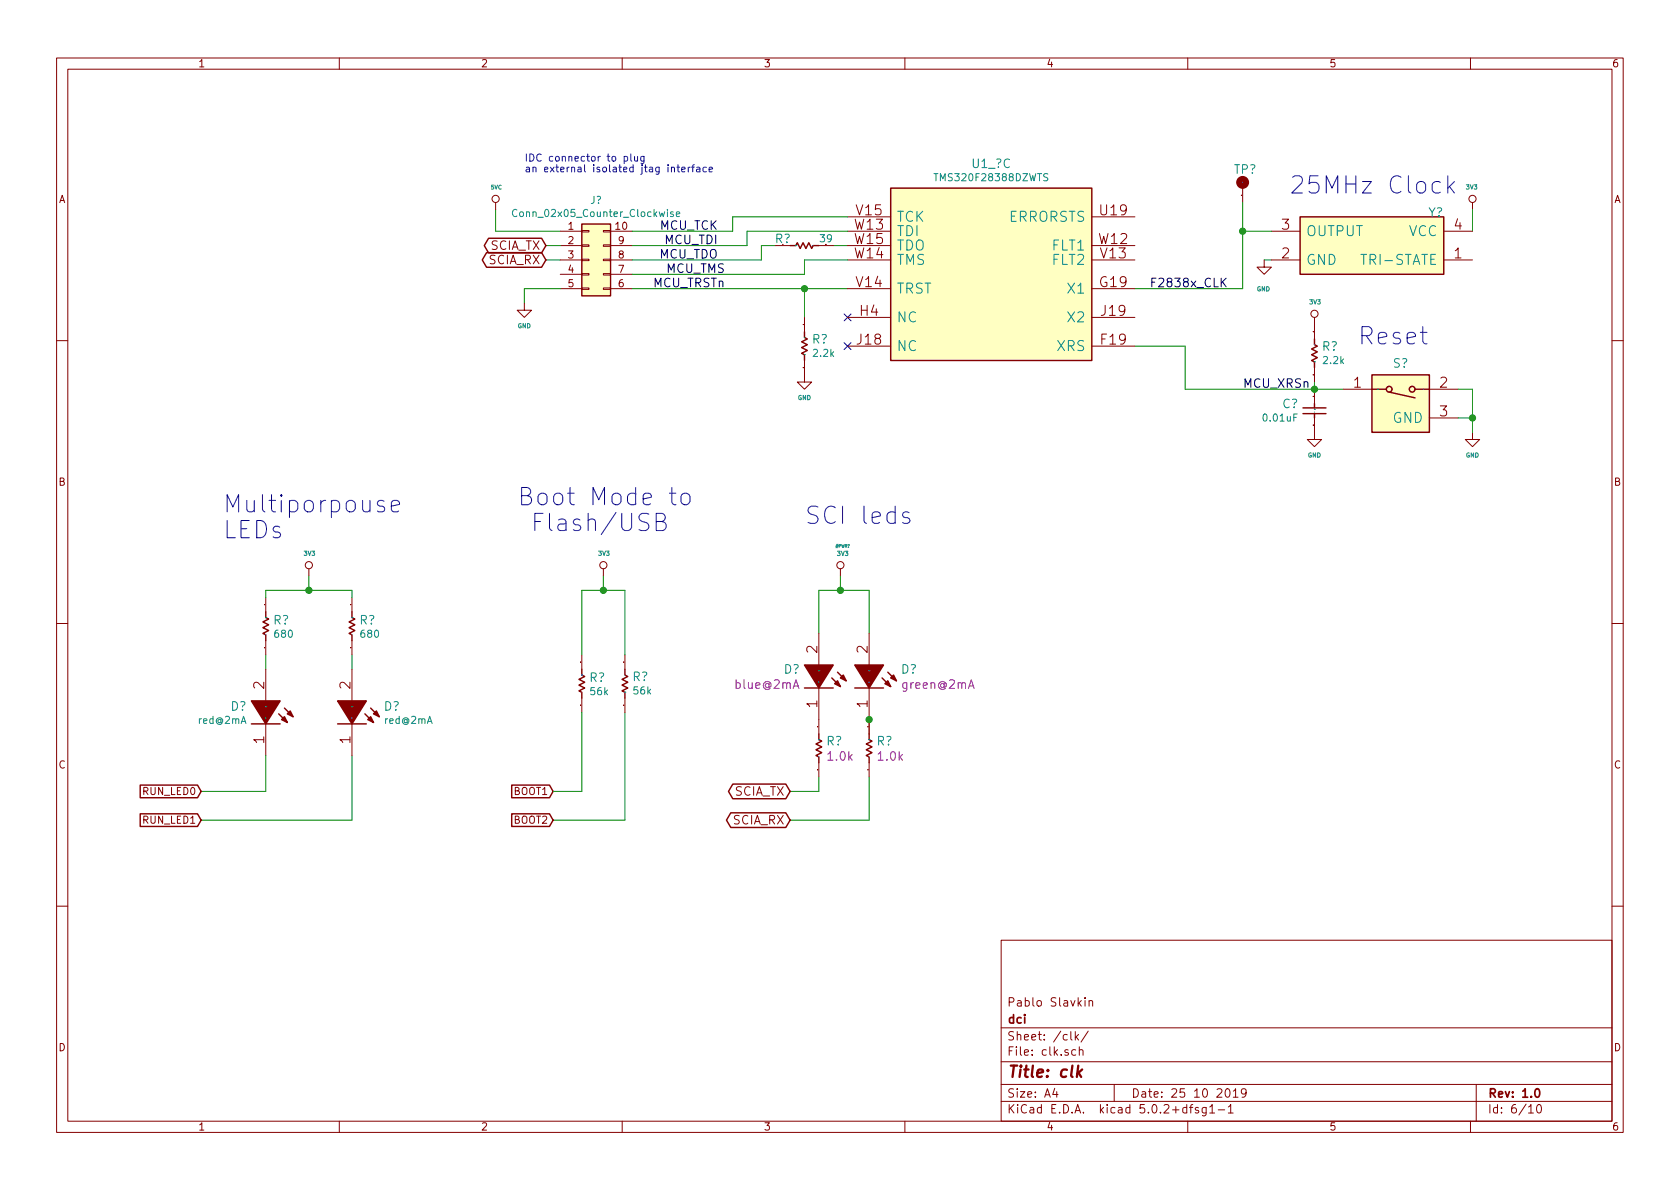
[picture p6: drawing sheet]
<svg xmlns="http://www.w3.org/2000/svg" width="297mm" height="210mm" viewBox="0 0 297 210" stroke-linecap="round" stroke-linejoin="round" font-family="sans-serif">
<g fill="none" stroke="#840000" stroke-width=".18">
<path d="M10 10.3h277v189.9h-277zM12 12.2h273v186.1h-273zM60 10.3v1.9M110 10.3v1.9M160 10.3v1.9M210 10.3v1.9M260 10.3v1.9M87.6 35.8v1.3M149.9 38.3h7.6M193 38.3h7.7M219.5 34.5h.1M219.7 33.3v2.5"/>
<path d="M260.3 35.8v1.3M92.7 53.6v1.3h1.3l-1.3 1.2-1.3-1.2h1.3M99.1 46h3.8M99.1 40.9h3.8M99.1 51h3.8M99.1 43.4h3.8M99.1 48.5h3.8M102.9 50.9h1.2v.3h-1.2zM102.9 48.4h1.2v.2h-1.2zM102.9 45.8h1.2v.3h-1.2zM102.9 43.3h1.2v.3h-1.2zM102.9 40.8h1.2v.2h-1.2z"/>
<path d="M106.7 50.9h1.2v.3h-1.2zM106.7 48.4h1.2v.2h-1.2zM106.7 45.8h1.2v.3h-1.2zM106.7 43.3h1.2v.3h-1.2zM106.7 40.8h1.2v.2h-1.2zM107.9 46h3.9M107.9 40.9h3.9M107.9 51h3.9M107.9 43.4h3.9M107.9 48.5h3.9M142 57.4h.1M142.2 56.1v2.6"/>
<path d="M149.9 46h7.6M149.9 40.9h7.6M149.9 51h7.6M149.9 56.1h7.6M149.9 43.4h7.6M193 46h7.7M193 51h7.7M193 56.1h7.7M193 43.4h7.7M223.5 46v1.2h-1.3l1.3 1.3 1.3-1.3h-1.3M224.8 46h5.1M224.8 40.9h5.1"/>
<path d="M232.2 58.7h.1M232.4 56.1v3.8M255.3 46h5M255.3 40.9h5M10 60.2h2M142 65h.1M142.2 63.7v3.9h1.3l-1.3 1.2-1.2-1.2h1.2M149.9 61.2h7.6M193 61.2h7.7M232.2 66.3h.1M232.2 70.1h.1M232.2 75.2h.1"/>
<path d="M232.4 73.9v3.8h1.3l-1.3 1.3-1.3-1.3h1.3M232.4 65v2.6M232.4 68.8v2.6M237.5 68.8h5.1M252.7 68.8h5.1M252.7 73.9h5.1M260.3 76.4v1.3h1.3l-1.3 1.3-1.2-1.3h1.2M285 60.2h2M10 110.3h2M46.8 114.5h.1M46.8 106.9h.1M47 105.7v2.5"/>
<path d="M47 113.3v2.5M47 118.4v5.5M54.6 100.6v1.2M62 114.5h.1M62 106.9h.1M62.2 105.7v2.5M62.2 113.3v2.5M62.2 118.4v5.5M102.7 117.1h.1M102.9 115.8v2.6M106.7 100.6v1.2M110.3 117.1h.1"/>
<path d="M110.5 115.8v2.6M144.8 112v5.6M148.6 100.6v1.2M153.7 112v5.6M285 110.3h2M47 128v5.6M62.2 128v5.6M102.7 124.7h.1M102.9 123.4v2.6M110.3 124.7h.1M110.5 123.4v2.6M144.6 128.5h.1"/>
<path d="M144.6 136.1h.1M144.8 121.7v8.1M144.8 134.9v2.5M153.5 128.5h.1M153.5 136.1h.1M153.7 121.7v8.1M153.7 134.9v2.5M10 160.2h2M177 166.3h108v32h-108zM191.8 176.4v.2M191.8 176.9v1M192.6 177.1l.2-.2 .3 .1 .1 .9"/>
<path d="M192.6 176.9v1M285 160.2h2M60 198.3v1.9M110 198.3v1.9M160 198.3v1.9M177 194.8h108M177 191.8h108M177 187.8h108M177 181.8h108M186.5 192.5l-.4 1h1M186.8 193v1M189.3 182.4v1.3l.3 .2"/>
<path d="M190.1 182.4v1.5M190.2 185.7l-.4-.1-.3 .3 .1 .6 .2 .1 .4-.1M190.3 183.4l.4 .5M190.7 182.9l-.6 .6M190.8 185.7h.1a.37 .37 0 0 1 .6 .1v.8M190.8 185.1v1.5M192.4 182.3l-1.3 2M197 191.8v3M210 198.3v1.9M210.3 195.8h.6M210.9 195.3l-.4 .2v1.3M211.9 195.9l-.4-.1-.2 .2 .1 .3 .5 .1v.3h-.6"/>
<path d="M213.3 195.8v1.2l-.3 .3h-.4M213.3 195.9l-.5-.1-.3 .3 .1 .6 .2 .1 .5-.1M213.9 195.8l.4-.5v1.5M213.9 196.8h.9M215.4 196.3h1.1M216.8 192.7l.2-.2a.81 .81 0 0 1 .6 .6 .81 .81 0 0 1-.3 .8l-.2 .1a.79 .79 0 0 1-.3-1.3zM217.2 195.8l.4-.5v1.5M217.2 196.8h.8M218.1 193l.4-.5v1.5M218.1 194h.8M220.3 193.2v.1a.48 .48 0 0 1-.7 .1l-.1-.2 .1-.6a.48 .48 0 0 1 .7 .1 1.27 1.27 0 0 1-.3 1.2l-.4 .1M260 198.3v1.9"/>
<path d="M261 191.8v6.5M270.3 195.8l.4-.5v1.5M270.3 196.8h.8M271.8 195.5l.4-.2a.94 .94 0 0 1 0 1.5 .79 .79 0 0 1-.4-1.3z"/>
<circle cx="87.6" cy="35.2" r=".63"/>
<circle cx="260.3" cy="35.2" r=".63"/>
<circle cx="232.4" cy="55.5" r=".63"/>
<circle cx="54.6" cy="99.9" r=".63"/>
<circle cx="106.7" cy="99.9" r=".63"/>
<circle cx="148.6" cy="99.9" r=".63"/>
</g>
<path d="M271.5 192.7l.2-.2a.81 .81 0 0 1 .6 .6 .81 .81 0 0 1-.3 .8l-.1 .1a.79 .79 0 0 1-.4-1.3z" fill="none" stroke="#840000" stroke-width=".3"/>
<path d="M190.7 188.4l-.3 2M190.7 189.7l.5 .7M191.3 189.1l-.8 .8" fill="none" stroke="#840000" stroke-width=".41"/>
<g fill="none" stroke="#008400" stroke-width=".18">
<path d="M87.6 37.1v3.8h11.5M149.9 38.3h-20.4v2.6h-17.7M219.7 35.8v15.2h-19M260.3 37.1v3.8M96.5 46h2.6M96.5 43.4h2.6M99.1 51h-6.4v2.6M111.8 51h38.1M137.2 43.4h-2.6v2.6h-22.8M142.2 51v5.1M147.3 43.4h2.6M149.9 46h-7.7v2.5h-30.4"/>
<path d="M149.9 40.9h-17.8v2.5h-20.3M219.7 40.9h5.1M223.5 46h1.3M200.7 61.2h8.8v7.6h28M232.4 67.6v1.2M257.8 68.8h2.5v7.6M257.8 73.9h2.5M47 105.7v-1.3h15.2v1.3M47 115.8v2.6M54.6 101.8v2.6M62.2 115.8v2.6M102.9 115.8v-11.4h7.6v11.4"/>
<path d="M106.7 101.8v2.6M144.8 112v-7.6h8.9v7.6M148.6 101.8v2.6M47 133.6v6.3h-11.4M62.2 133.6v11.4h-26.6M102.9 126v13.9h-5.1M110.5 126v19h-12.7M144.8 137.4v2.5h-5.1M153.7 137.4v7.6h-14M153.7 127.2v2.6"/>
</g>
<g fill="none" stroke="#0000c2" stroke-width=".18">
<path d="M110.4 27.7h.3l.3 .2-.2 .5h-.4M110.4 27.7v1.2M111.5 27.2v1.1l.2 .2M112.2 27.7v.7l.3 .1 .2-.1M112.7 27.7v.8M113.9 27.7l-.1 1.1-.2 .1-.3-.1M113.9 27.7h-.4l-.2 .2 .1 .5h.5M118.7 29.7l.2-.1h.3l.1 .8M119.7 29.6h.5M119.9 29.1v1.1l.3 .2M120.5 30l.6-.1v-.3h-.4l-.2 .1 .1 .6h.5M121.7 29.6v.8"/>
<path d="M122 29.6h-.2l-.1 .2M122.3 29.6h.5M122.8 29.1l-.3 .2v1.1M123.2 29.6h.5v.8M123.7 29.9h-.4l-.2 .2 .1 .2h.5M124.9 29.6h-.4l-.2 .2 .1 .5h.5M125.4 30l.6-.1-.1-.3h-.3l-.2 .1v.6h.5M228.5 31.4l.5-.3h.7a.81 .81 0 0 1 .4 1.3l-1.7 1.7h1.9M67.9 88.6l-.7-.1-.3 .1-.2 .3 .2 .5 1 .3 .1 .2-.1 .5-.3 .1h-.6l-.3-.1M69.2 89.5l1.4-.3-.1-.6-.3-.1h-.6l-.3 .1-.1 .3v1.2l.1 .3 .3 .1h.6l.3-.1M114.7 90.9l-.4-.1h-.7a.74 .74 0 0 0-.6 .7 .74 .74 0 0 0 .6 .7 1.11 1.11 0 0 1 1.1 .8 .82 .82 0 0 1-.6 .8h-.7l-.4-.1M116 92.2h1a.74 .74 0 0 0 .6-.7 .74 .74 0 0 0-.6-.7h-1v3h1.2a.81 .81 0 0 0 .6-.8 .81 .81 0 0 0-.8-.8"/>
<path d="M118.4 87.2h1.1M118.8 86.2v2.6l.1 .3 .6 .1M120.5 87.5a.85 .85 0 0 1 1.5 .3v.9a.83 .83 0 0 1-.8 .6 .83 .83 0 0 1-.8-.6v-.9zM160.7 90.7l-.2-.2h-.5l-.3 .2-.1 .3 .1 .4 1 .3 .2 .3-.2 .4-.2 .2h-.6l-.3-.2"/>
</g>
<path d="M203.7 49.9h.5M204.4 49.2h-.7v1.5" fill="none" stroke="#000" stroke-width=".18"/>
<path d="M149.3 55.5l1.2 1.2M150.5 55.5l-1.2 1.2M149.3 60.6l1.2 1.2M150.5 60.6l-1.2 1.2" fill="none" stroke="#000084" stroke-width=".18"/>
<g fill="#008400" stroke="#008400" stroke-width=".25">
<circle cx="142.2" cy="51" r=".51"/>
<circle cx="260.3" cy="73.9" r=".51"/>
<circle cx="106.7" cy="104.4" r=".51"/>
<circle cx="54.6" cy="104.4" r=".51"/>
<circle cx="232.4" cy="68.8" r=".51"/>
<circle cx="153.7" cy="127.2" r=".51"/>
<circle cx="148.6" cy="104.4" r=".51"/>
<circle cx="219.7" cy="40.9" r=".51"/>
</g>
<g fill="none" stroke="#840000" stroke-width=".25">
<path d="M102.9 39.6h5v12.7h-5zM157.5 33.3h35.5v30.4h-35.5zM229.9 38.3h25.4v10.2h-25.4zM86 44.7h9.8l.7 1.3-.7 1.3h-9.8l-.7-1.3zM86.4 42.1h9.4l.7 1.3-.7 1.3h-9.4l-.8-1.3zM139.7 43.4h1l.3-.5 .5 1 .5-1 .5 1 .5-1 .5 1 .3-.5h1M142.2 58.7v1l.5 .2-1 .5 1 .6-1 .5 1 .5-1 .5 .5 .2v1M232.4 59.9v1.1l.5 .2-1 .5 1 .5-1 .5 1 .5-1 .5 .5 .3v1M230.4 73.1h4M230.4 72.1h4M232.4 71.4v.7M232.4 73.1v.8"/>
<path d="M242.6 66.3h10.1v10.1h-10.1zM242.6 68.8h2.5M245.6 69.3l4.6 1.1M250.2 68.8h2.5M47 108.2v1l.5 .3-1 .5 1 .5-1 .5 1 .5-1 .5 .5 .3v1M62.2 108.2v1l.5 .3-1 .5 1 .5-1 .5 1 .5-1 .5 .5 .3v1M102.9 118.4v1l.5 .2-1 .5 1 .5-1 .6 1 .5-1 .5 .5 .2v1M110.5 118.4v1l.5 .2-1 .5 1 .5-1 .6 1 .5-1 .5 .5 .2v1M147.1 119.9l1.5 1.5M148.1 118.9l1.5 1.5M156 119.9l1.5 1.5M157 118.9l1.5 1.5"/>
<path d="M24.8 138.8h10.1l.7 1.1-.7 1.2h-10.1zM44.4 128h5.1M49.3 126.2l1.5 1.6M50.3 125.2l1.5 1.5M59.7 128h5.1M64.5 126.2l1.5 1.6M65.5 125.2l1.6 1.5M90.5 138.8h6.7l.6 1.1-.6 1.2h-6.7zM129.6 138.7h9.3l.8 1.2-.8 1.3h-9.3l-.8-1.3zM142.2 121.7h5.1M144.8 129.8v1l.5 .3-1 .5 1 .5-1 .5 1 .5-1 .5 .5 .3v1M151.1 121.7h5.1"/>
<path d="M153.7 129.8v1l.5 .3-1 .5 1 .5-1 .5 1 .5-1 .5 .5 .3v1M24.8 143.9h10.1l.7 1.1-.7 1.1h-10.1zM90.5 143.9h6.7l.6 1.1-.6 1.1h-6.7zM129.2 143.7h9.7l.8 1.3-.8 1.3h-9.7l-.8-1.3z"/>
<circle cx="245.6" cy="68.8" r=".5"/>
<circle cx="249.7" cy="68.8" r=".5"/>
</g>
<g fill="#840000" stroke="#840000" stroke-width=".25">
<path d="M59.7 123.9h5.1l-2.6 4.1z"/>
<path d="M66.5 125.7l.6 1-1.1-.5z"/>
<path d="M65 127.2l.5-.5 .5 1.1z"/>
<path d="M44.4 123.9h5.1l-2.5 4.1z"/>
<path d="M51.3 125.7l.5 1-1-.5z"/>
<path d="M50.3 126.7l.5 1.1-1-.6z"/>
<path d="M151.1 117.6h5.1l-2.5 4.1z"/>
<path d="M157.5 119.9l.5-.5 .5 1z"/>
<path d="M156.5 120.9l.5-.5 .5 1z"/>
<path d="M142.2 117.6h5.1l-2.5 4.1z"/>
<path d="M148.6 119.9l.5-.5 .5 1z"/>
<path d="M148.1 120.4l.5 1-1-.5z"/>
<circle cx="219.7" cy="32.3" r="1.02"/>
</g>
<g fill="none" stroke="#008484" stroke-width=".18">
<path d="M91.4 37.2a.6 .6 0 0 0-.8 .4 .6 .6 0 0 0 .6 .7l.2-.1M119 37.5h-.3l-.2 .1 .1 .2 .4 .1v.3h-.5M119.6 37.9l.6-.1-.1-.3h-.3l-.2 .1v.6h.5M165.1 30.7h.7M219.7 32.2h.1M140.7 43.4h.1M142.2 59.7h.1M143.7 43.4h.1M142.2 62.7h.1M232.4 61h.1M232.4 72.9h.1M232.4 64h.1"/>
<path d="M232.4 72.4h.1M243.6 68.8h.1M251.7 68.8h.1M47 112.2h.1M47 109.2h.1M62.2 112.2h.1M62.2 109.2h.1M102.9 119.4h.1M110.5 119.4h.1M144.8 118.6h.1M153.7 118.6h.1M47 127h.1"/>
<path d="M47 125h.1M62.2 127h.1M62.2 125h.1M102.8 122.4h.1M110.5 122.4h.1M144.8 133.8h.1M144.8 120.6h.1M144.8 130.8h.1M153.6 133.8h.1M153.6 130.8h.1M153.6 120.6h.1M153.7 130.8h.1"/>
</g>
<g fill="#ffffc2" stroke="#ffffc2" stroke-width=".18">
<path d="M242.6 66.3h10.1v10.1h-10.1z"/>
<path d="M229.9 38.3h25.4v10.2h-25.4z"/>
<path d="M157.5 33.3h35.5v30.4h-35.5z"/>
<path d="M102.9 39.6h5v12.7h-5z"/>
</g>
<g font-size="4.2" fill="#0000c2">
<text x="231.6" y="34.3">25MHz Clock</text>
<text x="240" y="61">Reset</text>
<text x="91.4" y="89.4">Boot Mode to</text>
<text x="39.4" y="90.7">Multiporpouse</text>
<text x="39.4" y="95.2">LEDs</text>
<text x="92.6" y="94">Flash/USB</text>
<text x="142.2" y="92.7">SCI leds</text>
</g>
<text font-size="2.8" fill="#840000" x="178" y="190.5">Title: clk</text>
<g font-size="2.5" fill="#840000">
<text x="151.1" y="40.6">W13</text>
<text x="151.5" y="38.1">V15</text>
<text x="194.6" y="38.1">U19</text>
<text x="226.6" y="40.6">3</text>
<text x="257.1" y="40.6">4</text>
<text x="151.1" y="45.7">W14</text>
<text x="151.1" y="43.2">W15</text>
<text x="194.3" y="43.2">W12</text>
<text x="194.7" y="45.7">V13</text>
<text x="226.6" y="45.7">2</text>
<text x="257.1" y="45.7">1</text>
<text x="151.5" y="50.8">V14</text>
<text x="194.5" y="50.8">G19</text>
<text x="152.1" y="55.9">H4</text>
<text x="194.8" y="55.9">J19</text>
<text x="151.6" y="61">J18</text>
<text x="194.7" y="61">F19</text>
<text x="239.3" y="68.6">1</text>
<text x="254.6" y="68.6">2</text>
<text x="254.6" y="73.7">3</text>
<text x="144.5" y="115.5" transform="rotate(-90 144.5 115.5)">2</text>
<text x="153.4" y="115.5" transform="rotate(-90 153.4 115.5)">2</text>
<text x="46.7" y="121.8" transform="rotate(-90 46.7 121.8)">2</text>
<text x="62" y="121.8" transform="rotate(-90 62 121.8)">2</text>
<text x="144.5" y="125.1" transform="rotate(-90 144.5 125.1)">1</text>
<text x="153.4" y="125.1" transform="rotate(-90 153.4 125.1)">1</text>
<text x="46.7" y="131.5" transform="rotate(-90 46.7 131.5)">1</text>
<text x="62" y="131.5" transform="rotate(-90 62 131.5)">1</text>
</g>
<g font-size="2.5" fill="#008484">
<text x="158.5" y="39.2">TCK</text>
<text x="158.5" y="41.8">TDI</text>
<text x="178.3" y="39.2">ERRORSTS</text>
<text x="230.9" y="41.8">OUTPUT</text>
<text x="249" y="41.8">VCC</text>
<text x="158.5" y="46.9">TMS</text>
<text x="158.5" y="44.3">TDO</text>
<text x="186.1" y="46.9">FLT2</text>
<text x="186.1" y="44.3">FLT1</text>
<text x="230.9" y="46.9">GND</text>
<text x="241.3" y="46.9">TRI-STATE</text>
<text x="158.5" y="51.9">TRST</text>
<text x="189" y="51.9">X1</text>
<text x="158.5" y="57">NC</text>
<text x="189" y="57">X2</text>
<text x="158.5" y="62.1">NC</text>
<text x="186.9" y="62.1">XRS</text>
<text x="246.2" y="74.8">GND</text>
</g>
<g font-size="2.1" fill="#008484">
<text x="171.9" y="29.7">U1_?C</text>
<text x="218.2" y="30.7">TP?</text>
<text x="252.5" y="38.3">Y?</text>
<text x="137" y="43">R?</text>
<text x="143.6" y="60.8">R?</text>
<text x="233.8" y="62">R?</text>
<text x="246.3" y="65">S?</text>
<text x="226.7" y="72.2">C?</text>
<text x="48.3" y="110.4">R?</text>
<text x="63.6" y="110.4">R?</text>
<text x="138.6" y="119.1">D?</text>
<text x="159.3" y="119.1">D?</text>
<text x="40.8" y="125.7">D?</text>
<text x="67.9" y="125.7">D?</text>
<text x="104.2" y="120.6">R?</text>
<text x="111.8" y="120.4">R?</text>
<text x="146.1" y="131.8">R?</text>
<text x="155" y="131.8">R?</text>
</g>
<g font-size="2.1">
<text x="116.6" y="40.6">MCU_TCK</text>
<text x="116.5" y="45.7">MCU_TDO</text>
<text x="117.6" y="43.2">MCU_TDI</text>
<text x="115.4" y="50.8">MCU_TRSTn</text>
<text x="117.8" y="48.3">MCU_TMS</text>
<text x="204.4" y="50.8">F2838x_CLK</text>
<text x="219.7" y="68.6">MCU_XRSn</text>
</g>
<g font-size="2.1" fill="#840000">
<text x="86.4" y="46.7">SCIA_RX</text>
<text x="86.6" y="44.2">SCIA_TX</text>
<text x="129.8" y="140.7">SCIA_TX</text>
<text x="129.6" y="145.8">SCIA_RX</text>
<text x="178" y="178">Pablo Slavkin</text>
<text x="178" y="184">Sheet: /clk/</text>
<text x="178" y="181">dci</text>
<text x="178" y="186.7">File: clk.sch</text>
<text x="178" y="196.9">KiCad E.D.A. kicad 5.0.2+dfsg1-1</text>
<text x="178" y="194.1">Size: A4</text>
<text x="200" y="194.1">Date: 25 10 2019</text>
<text x="263" y="194.1">Rev: 1.0</text>
<text x="263" y="196.9">Id: 6/10</text>
</g>
<g font-size="2.1" fill="#840084">
<text x="130.1" y="121.8">blue@2mA</text>
<text x="159.6" y="121.8">green@2mA</text>
<text x="146.5" y="134.5">1.0k</text>
<text x="155.4" y="134.5">1.0k</text>
</g>
<g font-size="1.8" fill="#840000">
<text x="35" y="11.9">1</text>
<text x="85" y="11.9">2</text>
<text x="135" y="11.9">3</text>
<text x="185" y="11.9">4</text>
<text x="235" y="11.9">5</text>
<text x="285" y="11.9">6</text>
<text x="10.4" y="35.9">A</text>
<text x="285.4" y="35.9">A</text>
<text x="100.5" y="40.6">1</text>
<text x="108.9" y="40.6">10</text>
<text x="100.5" y="43.2">2</text>
<text x="100.5" y="45.7">3</text>
<text x="109.4" y="45.7">8</text>
<text x="109.4" y="43.2">9</text>
<text x="100.5" y="48.3">4</text>
<text x="100.5" y="50.8">5</text>
<text x="109.4" y="50.8">6</text>
<text x="109.4" y="48.3">7</text>
<text x="10.4" y="85.9">B</text>
<text x="285.4" y="85.9">B</text>
<text x="10.4" y="135.9">C</text>
<text x="285.4" y="135.9">C</text>
<text x="25.4" y="140.6">RUN_LED0</text>
<text x="90.9" y="140.6">BOOT1</text>
<text x="25.4" y="145.7">RUN_LED1</text>
<text x="90.9" y="145.7">BOOT2</text>
<text x="10.4" y="185.9">D</text>
<text x="285.4" y="185.9">D</text>
<text x="35" y="199.9">1</text>
<text x="85" y="199.9">2</text>
<text x="135" y="199.9">3</text>
<text x="185" y="199.9">4</text>
<text x="235" y="199.9">5</text>
<text x="285" y="199.9">6</text>
</g>
<g font-size="1.8" fill="#0000c2">
<text x="92.7" y="28.6">IDC connector to plug</text>
<text x="92.7" y="30.5">an external isolated jtag interface</text>
</g>
<g font-size="1.8" fill="#008484">
<text x="165.8" y="32">TMS320F28388DZWTS</text>
<text x="91.5" y="38.4">Conn_02x05_Counter_Clockwise</text>
<text x="104.4" y="36.1">J?</text>
<text x="145.1" y="42.8">39</text>
<text x="143.9" y="63.1">2.2k</text>
<text x="234.1" y="64.4">2.2k</text>
<text x="223.5" y="74.5">0.01uF</text>
<text x="48.7" y="112.8">680</text>
<text x="63.9" y="112.8">680</text>
<text x="104.5" y="122.9">56k</text>
<text x="112.1" y="122.8">56k</text>
<text x="35.2" y="128">red@2mA</text>
<text x="68.1" y="128">red@2mA</text>
</g>
<g font-size="1.1" fill="#008484">
<text x="259.3" y="33.5">3V3</text>
<text x="222.2" y="51.5">GND</text>
<text x="231.6" y="53.8">3V3</text>
<text x="91.5" y="58">GND</text>
<text x="141.1" y="70.7">GND</text>
<text x="231.2" y="80.9">GND</text>
<text x="259.2" y="80.9">GND</text>
<text x="53.8" y="98.3">3V3</text>
<text x="105.9" y="98.3">3V3</text>
<text x="148.1" y="98.3">3V3</text>
</g>
<text font-size="1" fill="#008484" x="86.8" y="33.5">5VC</text>
<text font-size=".7" fill="#008484" x="147.8" y="96.8">#PWR?</text>
</svg>
